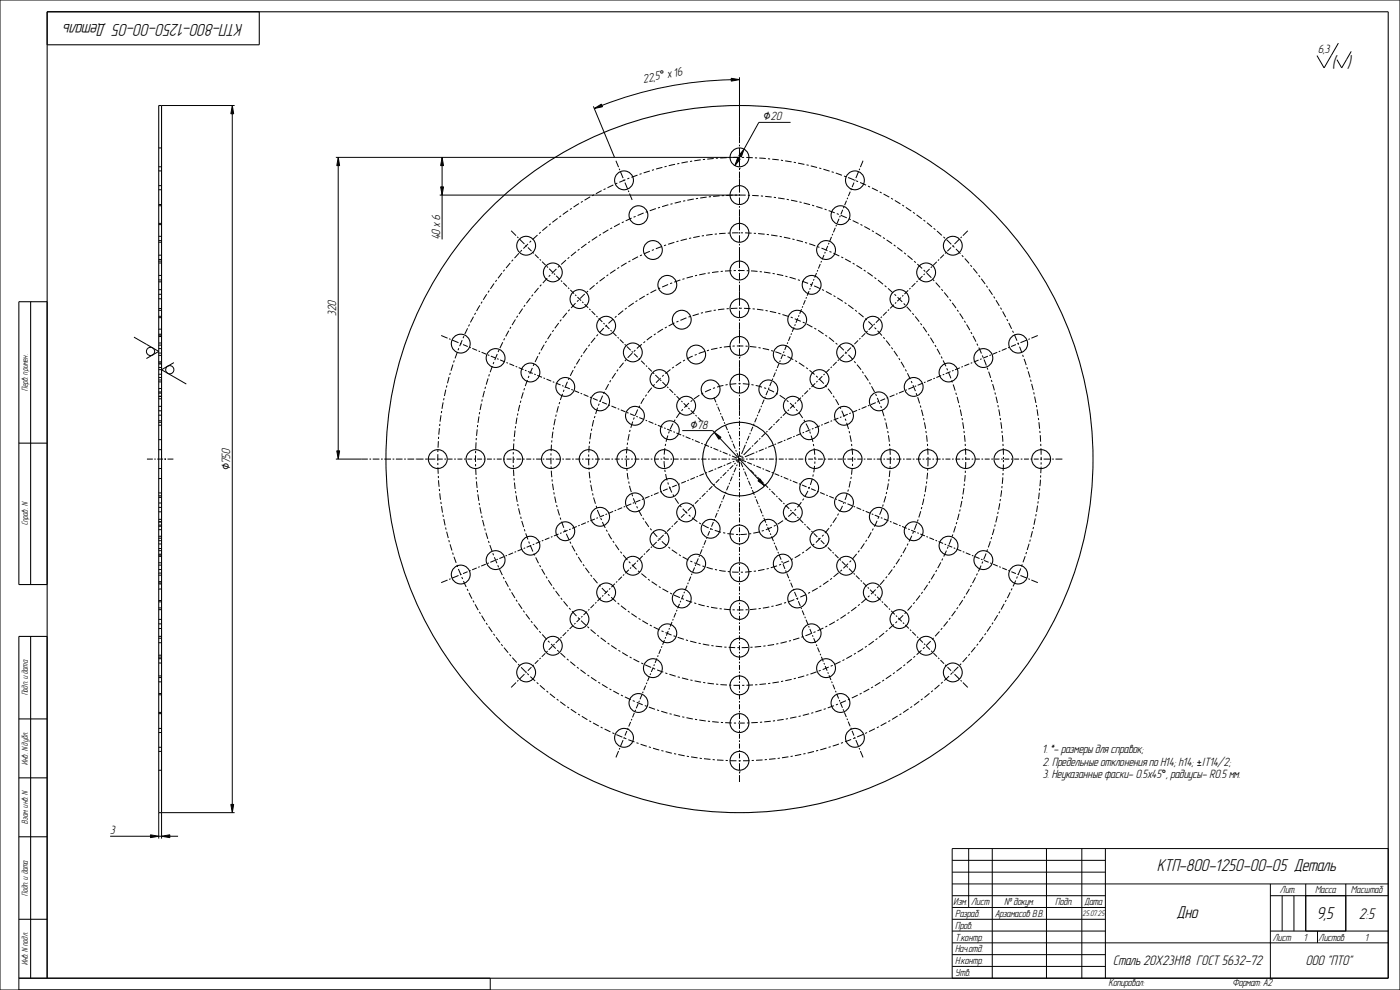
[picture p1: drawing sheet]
<svg xmlns="http://www.w3.org/2000/svg" width="594mm" height="420mm" viewBox="0 0 594 420" stroke-linecap="round" stroke-linejoin="round" font-family="sans-serif">
<g fill="#000">
<path d="M310.2 33.2l3.6 .6-3.5 .6zM98.5 44.8l.6 3.5h-1.2zM252.1 46l3.1-1.8 .4 1.1zM143.5 66.8l.6 3.5h-1.2zM187.6 66.8l.6 3.5h-1.2zM313 66.9l1 .6-2.2 2.8zM315.7 63.3l-1.2 3.3-1-.6zM187 79.3h1.2l-.6 3.5zM142.9 191.3h1.2l-.6 3.5zM303.1 183.4l2.8 2.1-.9 .9zM321.6 204l.9-.8 1.9 2.9zM63.8 354.2l3.5 .6-3.5 .6z"/>
<path d="M68.5 354.8l3.5-.6v1.2zM97.9 341.3h1.2l-.6 3.5z"/>
</g>
<g fill="none" stroke="#000" stroke-width=".42">
<path d="M0 0h594v420h-594zM567.9 18.3l-6.1 10.5-3-5.2M310.2 33.2l3.6 .6-3.5 .6zM310.3 33.8a161 161 0 0 0-54.9 10.9M313.8 32.8v27.9M573.3 21.8l-4 7-2-3.5M68.5 44.8h31M98.5 44.8l.6 3.5h-1.2zM98.5 48.3v293M251.8 45.1l8.9 21.6M252.1 46l3.1-1.8 .4 1.1zM335.4 51.9h-13.4l-6.3 11.4"/>
<path d="M142.5 66.8h171.3M143.5 66.8l.6 3.5h-1.2zM143.5 70.3v121M187 79.3h1.2l-.6 3.5zM187.6 66.8l.6 3.5h-1.2zM187.6 70.3v9M261.3 68.2h.1M261.3 68.2l1.1 2.7M262.7 71.6l.3 .6M263.2 72.8l1.2 2.8M264.6 76.2l.3 .6M265.2 77.5l1.1 2.7"/>
<path d="M313 66.9l1 .6-2.2 2.8zM313.8 71.4h.1M313.8 61.4v.7M313.8 62.8v2.9M313.8 66.4v.7M313.8 67.8v2.9M313.8 71.4v.7M313.8 72.8v8.9M314 66.3l-.5 .9M315.7 63.3l-1.2 3.3-1-.6zM362.3 77.5l-.8 1.9M362.9 76.2l-.3 .6"/>
<path d="M364.3 72.8l-1.2 2.8M364.8 71.6l-.3 .6M366.2 68.2l-1.1 2.7M366.2 68.2h.1M186.6 82.8h127.2M187.6 82.8v18.8M216.9 97.9l2.1 2.1M266.6 80.8h.1M266.6 80.8l.2 .7M267.1 82.1l1.1 2.7M268.2 84.8h.1M313.8 82.4v.7"/>
<path d="M313.8 83.8v2.9M313.8 87.4v.7M313.8 88.8v8.9M313.8 98.4v.7M313.8 99.8v2.9M353.3 99.2l-.2 .6M354.4 96.6l-.8 2M354.9 95.4l-.2 .6M356 92.8l-.8 1.9M356.5 91.5l-.3 .7M357.6 89l-.8 1.9M358.1 87.7l-.3 .6"/>
<path d="M359.2 85.1l-.8 2M359.7 83.9l-.3 .6M360.7 81.3l-.7 1.9M361.3 80l-.3 .7M361.3 80h.1M410.6 97.9l-2.1 2.1M219.4 100.5l.5 .5M220.4 101.4l2.1 2.1M223 104l.5 .5M224 105l1.5 1.5M226 107l.5 .5M227 108l1.5 1.5"/>
<path d="M229 110l.5 .5M230 111l1.5 1.5M232 113l.5 .5M233 114l1.5 1.5M235 116l.5 .5M236 117l1.5 1.5M238 119l.5 .5M313.8 103.4v.7M313.8 104.8v8.9M313.8 114.4v.7M313.8 115.8v2.9M313.8 119.4v.7"/>
<path d="M344.9 119.7l-.8 1.9M345.4 118.4l-.3 .6M346.4 115.8l-.8 2M347 114.6l-.3 .6M348 112l-.8 1.9M348.6 110.7l-.3 .7M349.6 108.2l-.8 1.9M350.2 106.9l-.3 .6M351.2 104.3l-.8 1.9M351.7 103l-.2 .7M352.8 100.5l-.8 1.9M389.3 119.2l-.5 .5"/>
<path d="M391.4 117.1l-1.6 1.6M392.4 116.1l-.5 .5M394.4 114.1l-1.5 1.6M395.4 113.1l-.5 .5M397.5 111.1l-1.6 1.5M398.4 110.1l-.5 .5M400.5 108l-1.6 1.6M401.5 107l-.5 .5M403.5 105l-1.5 1.6M404.5 104l-.5 .5M407.1 101.4l-2.1 2.1M408.1 100.5l-.5 .5"/>
<path d="M239 120l1.5 1.5M241 122l.5 .5M242 123l1.5 1.5M244 125l.5 .5M245 126l1.5 1.6M247 128l.5 .5M248 129l1.5 1.6M250 131l.5 .5M251 132l1.5 1.6M253 134l.5 .5M254 135l1.5 1.6M256 137.1l.5 .4"/>
<path d="M257 138l1.6 1.6M313.8 120.8v8.9M313.8 130.4v.7M313.8 131.8v2.9M313.8 135.4v.7M313.8 136.8v8.9M336.9 138.9l-.8 1.9M337.4 137.6l-.2 .6M338.5 135l-.8 1.9M339 133.7l-.2 .7M340.1 131.2l-.8 1.9M340.6 129.9l-.2 .6"/>
<path d="M341.7 127.3l-.8 2M342.2 126.1l-.3 .6M343.3 123.5l-.8 1.9M343.8 122.2l-.3 .7M370.1 138.4l-1.5 1.5M371.1 137.4l-.5 .5M373.2 135.3l-1.6 1.6M374.2 134.4l-.5 .4M376.2 132.3l-1.5 1.6M377.2 131.3l-.5 .5M379.3 129.3l-1.6 1.5M380.2 128.3l-.5 .5"/>
<path d="M382.3 126.2l-1.6 1.6M383.3 125.3l-.5 .4M385.3 123.2l-1.5 1.6M386.3 122.2l-.5 .5M388.4 120.2l-1.6 1.5M56.8 143l10.5 6.1-5.2 3M73.8 153.8l-5.3 3.1 10.5 6M187.2 142.3h.1M187.2 142.3l2.7 1.2M190.5 143.7l.7 .3M191.2 144h.1M191.8 144.3l2.7 1.1"/>
<path d="M195.2 145.6l.6 .3M196.5 146.2l2 .8M199.1 147.3l.6 .2M200.4 147.8l2 .8M203 148.9l.7 .3M204.3 149.4l2 .9M207 150.5l.6 .3M208.3 151.1l2 .8M210.9 152.2l.7 .2M212.2 152.7l2 .8M214.9 153.8l.6 .3M216.1 154.3l2.1 .9"/>
<path d="M218.8 155.4l.6 .3M220.1 156l2 .8M222.7 157.1l.7 .2M224 157.6l2 .8M226.7 158.7l.6 .3M227.9 159.2l2.1 .9M259 140.1l.5 .4M260 141l1.6 1.6M262 143.1l.5 .4M263 144l1.6 1.6M265 146.1l.5 .5M266 147l1.6 1.6"/>
<path d="M268.1 149.1l.4 .5M269 150l1.6 1.6M271.1 152.1l.4 .5M272 153.1l1.6 1.5M274.1 155.1l.5 .5M275 156.1l1.6 1.5M277.1 158.1l.5 .5M278 159.1l1.6 1.5M313.8 151.4h.1M313.8 146.4v.7M313.8 147.8v2.9M313.8 151.4v.7"/>
<path d="M313.8 152.8v8.9M329 158l-.8 2M329.5 156.8l-.3 .6M330.6 154.2l-.8 1.9M331.1 152.9l-.3 .7M332.1 150.4l-.8 1.9M332.7 149.1l-.3 .6M333.7 146.5l-.8 1.9M334.3 145.2l-.3 .7M335.3 142.7l-.8 1.9M335.9 141.4l-.3 .7M348.9 159.6l-1.6 1.6"/>
<path d="M349.9 158.6l-.5 .5M351.9 156.6l-1.5 1.5M352.9 155.6l-.5 .5M355 153.5l-1.6 1.6M356 152.6l-.5 .4M358 150.5l-1.6 1.6M359 149.5l-.5 .5M361 147.5l-1.5 1.5M362 146.5l-.5 .5M364.1 144.4l-1.6 1.6M365.1 143.5l-.5 .4M367.1 141.4l-1.6 1.6"/>
<path d="M368.1 140.4l-.5 .5M399.3 159.3l-2 .9M400.6 158.8l-.6 .2M403.3 157.7l-2 .8M404.6 157.1l-.7 .3M407.3 156l-2.1 .9M408.5 155.5l-.6 .3M411.2 154.4l-2 .8M412.5 153.9l-.6 .2M415.2 152.7l-2.1 .9M416.5 152.2l-.7 .3M419.2 151.1l-2.1 .9"/>
<path d="M420.4 150.6l-.6 .2M423.1 149.5l-2 .8M424.4 148.9l-.6 .3M427.1 147.8l-2.1 .9M428.4 147.3l-.7 .3M428.4 147.3h.1M431 146.2l-2 .8M432.3 145.6l-.6 .3M435.7 144.3l-2.7 1.1M436.3 144h.1M437 143.7l-.7 .3M440.3 142.3l-2.7 1.2"/>
<path d="M230.6 160.3l.6 .3M231.9 160.9l2 .8M234.5 162l.7 .2M235.8 162.5l2 .8M238.5 163.6l.6 .3M239.8 164.1l2 .9M242.4 165.2l.7 .3M243.7 165.7l2 .9M246.4 166.8l.6 .3M247.6 167.4l2 .8M250.3 168.5l.6 .2M251.6 169l2 .8"/>
<path d="M254.2 170.1l.7 .3M255.5 170.6l2 .9M258.2 171.7l.6 .3M259.4 172.3l2.1 .8M262.1 173.4l.6 .2M263.4 173.9l2 .8M266 175l.7 .3M267.3 175.5l2 .9M270 176.6l.6 .3M271.2 177.2l2.1 .8M273.9 178.3l.6 .2M275.2 178.8l2 .8"/>
<path d="M277.8 179.9l.7 .3M280.1 161.1l.5 .5M281 162.1l1.6 1.5M283.1 164.1l.5 .5M284.1 165.1l1.5 1.5M286.1 167.1l.5 .5M287.1 168.1l1.5 1.5M289.1 170.1l.5 .5M290.1 171.1l1.5 1.5M292.1 173.1l.5 .5M293.1 174.1l1.5 1.5M295.1 176.1h.1"/>
<path d="M295.1 176.1l.5 .5M296.1 177.1l1.5 1.5M297.6 178.6h.1M302.9 168.6h.1M302.9 168.6l.9 2.1M304 171.3l.3 .6M304.3 171.9h.1M304.6 172.6l.8 2M305.7 175.2l.2 .7M306.2 176.5l.8 2M307.3 179.1l.2 .7M313.8 162.4v.7"/>
<path d="M313.8 163.8v2.9M313.8 167.4v.7M313.8 168.8v7.6M313.8 177.1v.7M313.8 178.5v2.2M320 179.8l-.3 .6M321 177.2l-.8 1.9M321.5 175.9l-.2 .7M322.6 173.4l-.8 1.9M323.1 172.1l-.2 .6M324.2 169.5l-.8 2M324.7 168.3l-.2 .6"/>
<path d="M325.8 165.7l-.8 1.9M326.3 164.4l-.2 .7M327.4 161.9l-.8 1.9M327.9 160.6l-.3 .6M328.6 179.9l-.4 .5M330.7 177.8l-1.6 1.6M331.7 176.8l-.5 .5M333.7 174.8l-1.5 1.5M334.7 173.8l-.5 .5M336.8 171.7l-1.6 1.6M337.8 170.8l-.5 .5M339.8 168.7l-1.6 1.6"/>
<path d="M340.8 167.7l-.5 .5M342.8 165.7l-1.5 1.5M343.8 164.7l-.5 .5M345.9 162.6l-1.6 1.6M346.9 161.7l-.5 .4M351.8 179l-2.1 .9M353 178.5l-.6 .3M355.7 177.4l-2 .8M357 176.8l-.6 .3M359.7 175.7l-2.1 .9M361 175.2l-.7 .3M363.7 174.1l-2.1 .8"/>
<path d="M364.9 173.6l-.6 .2M367.6 172.5l-2 .8M368.9 171.9l-.6 .3M371.6 170.8l-2.1 .9M372.9 170.3l-.7 .2M375.6 169.2l-2.1 .8M376.8 168.6l-.6 .3M379.5 167.5l-2 .9M380.8 167l-.6 .3M383.5 165.9l-2.1 .8M384.8 165.4l-.7 .2M387.4 164.2l-2 .9"/>
<path d="M388.7 163.7l-.6 .3M391.4 162.6l-2 .8M392.7 162.1l-.7 .2M395.4 161l-2.1 .8M396.6 160.4l-.6 .3M62.3 194.8h2.5M65.5 194.8h.6M66.7 194.8h2.5M69.8 194.8h.1M69.8 194.8h.6M71.1 194.8h2.4M142.5 194.8h13.6"/>
<path d="M142.9 191.3h1.2l-.6 3.5zM156.8 194.8h.7M158.1 194.8h2.9M161.7 194.8h.7M163.1 194.8h2.8M166.6 194.8h.7M168 194.8h2.8M171.5 194.8h.7M172.9 194.8h2.8M176.4 194.8h3.3M180.4 194.8h.7M181.1 194.8h.1"/>
<path d="M181.8 194.8h2.9M185.4 194.8h2.4M188.5 194.8h.7M189.9 194.8h2.1M192.7 194.8h.7M194.1 194.8h2.1M196.9 194.8h.7M198.3 194.8h2.1M201.1 194.8h.6M202.4 194.8h2.1M205.2 194.8h.7M206.6 194.8h2.1"/>
<path d="M209.4 194.8h.7M210.8 194.8h2.1M213.6 194.8h.7M214.9 194.8h2.1M217.7 194.8h.7M219.1 194.8h2.1M221.9 194.8h.7M223.3 194.8h2.1M226.1 194.8h.7M227.5 194.8h2.1M230.2 194.8h.7M231.6 194.8h2.1"/>
<path d="M234.4 194.8h.7M235.8 194.8h2.1M238.6 194.8h.7M240 194.8h2.1M242.8 194.8h.6M244.1 194.8h2.1M246.9 194.8h.7M248.3 194.8h2.1M251.1 194.8h.7M252.5 194.8h2.1M255.3 194.8h.7M256.7 194.8h2"/>
<path d="M259.4 194.8h.7M260.8 194.8h2.1M263.6 194.8h.7M265 194.8h2.1M267.8 194.8h.7M269.2 194.8h2.1M272 194.8h.6M273.3 194.8h2.1M276.1 194.8h.7M277.5 194.8h2.1M279.1 180.4l2 .9M280.3 194.8h.7"/>
<path d="M281.7 194.8h2.1M281.8 181.5l.6 .3M283.1 182.1l2 .8M284.5 194.8h.7M285.7 183.2l.7 .2M285.8 194.8h2.1M287 183.7l2 .8M288.6 194.8h.7M289.5 182.7h12.9l.7 .7M289.7 184.8l.6 .2M290 194.8h2.1M290.9 185.3l2.1 .8"/>
<path d="M292.8 194.8h2.6M293.6 186.4l.6 .3M294.9 186.9l2 .9M296.1 194.8h.7M297.5 194.8h2.2M297.5 188l.7 .3M298.8 188.6l2 .8M300.4 194.8h.7M301.5 189.7l.6 .2M301.8 194.8h2.3M302.6 199.4l-2 .8M302.7 190.2l2.1 .8"/>
<path d="M303.1 183.4l2.8 2.1-.9 .9zM303.8 198.9l-.6 .2M304.7 194.8h.7M305.4 191.3l.6 .3M305.5 185.9l16.5 17.7M306.1 194.8h2.3M306.4 197.8l-1.9 .8M306.7 191.8l2 .9M307.7 197.3l-.6 .2M307.8 180.4l.8 2M308.9 183.1l.3 .6M309.1 194.8h.7"/>
<path d="M309.1 199.4l-.5 .5M309.3 192.9l.7 .3M309.4 184.4l.9 2M310.3 196.2l-2 .8M310.5 194.8h2.2M310.5 187l.3 .6M310.6 193.5l2 .8M311.1 188.3l.8 2M311.1 197.4l-1.5 1.5M311.6 195.7l-.7 .2M312.1 196.4l-.5 .5M312.2 190.9l.2 .7"/>
<path d="M312.3 198.4l-.8 1.9M312.7 192.2l.8 2M312.8 197.1l-.3 .6M313.3 194.6h.1M313.3 194.6l.6 .2M313.4 194.8h2.4M313.8 181.4v.7M313.8 182.8v2.3M313.8 185.8v.7M313.8 187.1v2.3M313.8 190.1v.7M313.8 191.5v2.2"/>
<path d="M313.8 194.4v.7M313.8 195.8v2.3M313.8 198.7v.7M313.8 194.9l.3 .6M313.9 194.5l-.8 1.9M314 194.5l-1.4 1.5M314.1 193.9h.1M314.1 194.6l-1.9 .8M314.3 196.1l.9 2M314.4 193.2l-.3 .7M314.5 194h.1M314.5 195.1l2.1 .8"/>
<path d="M314.8 194.3h.1M315 193.5l-.5 .5M315.4 198.8l.3 .6M315.4 194.1l-.6 .2M315.5 190.7h.1M316.3 188.7l-1.6 3.9M316.5 194.8h.7M316.8 187.5l-.3 .6M316.8 187.5h.1M317 191.5h.1M317.1 196.1h.1M317.1 196.1l1.9 .9"/>
<path d="M317.8 184.9l-.8 1.9M317.9 194.8h2.1M318 193h.1M318.4 183.6l-.3 .7M318.4 199.4l1.5 1.5M318.6 189.9l-3.1 3.1M319.4 181.1l-.8 1.9M319.5 189l-.4 .5M319.7 197.2l.6 .3M320.1 192.2l-4 1.6M320.3 197.5h.1M320.7 194.8h.7"/>
<path d="M320.9 197.7l2 .9M321.3 191.6l-.6 .3M321.3 191.6h.1M321.6 186.9l-1.6 1.6M322.1 194.8h2.1M322.6 185.9l-.5 .5M323.5 198.8l.7 .3M324 190.5l-2 .9M324.6 183.9l-1.5 1.5M324.8 199.3l2 .9M324.9 194.8h.6M325.3 190l-.6 .2"/>
<path d="M325.6 182.9l-.5 .5M326.2 194.8h2.1M327.7 180.8l-1.6 1.6M328 188.9l-2.1 .8M329 194.8h.7M329.3 188.3l-.7 .3M330.4 194.8h2.1M331.9 187.2l-2 .9M333.2 194.8h.7M333.2 186.7l-.6 .3M334.6 194.8h2.1M335.9 185.6l-2 .8"/>
<path d="M337.2 185.1l-.7 .2M337.3 194.8h.7M338.7 194.8h2.1M339.9 183.9l-2.1 .9M341.2 183.4l-.7 .3M341.5 194.8h.7M342.9 194.8h2.1M343.8 182.3l-2 .9M345.1 181.8l-.6 .2M345.7 194.8h.7M347.1 194.8h2M347.8 180.7l-2 .8"/>
<path d="M349.1 180.1l-.7 .3M349.8 194.8h.7M351.2 194.8h2.1M354 194.8h.7M355.4 194.8h2.1M358.2 194.8h.6M359.5 194.8h2.1M362.3 194.8h.7M363.7 194.8h2.1M366.5 194.8h.7M367.9 194.8h2.1M370.6 194.8h.7"/>
<path d="M372 194.8h2.1M374.8 194.8h.7M376.2 194.8h2.1M379 194.8h.7M380.4 194.8h2M383.1 194.8h.7M384.5 194.8h2.1M387.3 194.8h.7M388.7 194.8h2.1M391.5 194.8h.6M392.8 194.8h2.1M395.6 194.8h.7"/>
<path d="M397 194.8h2.1M399.8 194.8h.7M401.2 194.8h2.1M403.9 194.8h.7M405.3 194.8h2.1M408.1 194.8h.7M409.5 194.8h2.1M412.3 194.8h.7M413.7 194.8h2M416.4 194.8h.7M417.8 194.8h2.1M420.6 194.8h.7"/>
<path d="M422 194.8h2.1M424.8 194.8h.6M426.1 194.8h2.1M428.9 194.8h.7M430.3 194.8h2.1M433.1 194.8h.7M434.5 194.8h2.1M437.2 194.8h.7M438.6 194.8h2.1M441.4 194.8h.7M442.8 194.8h2.9M446.4 194.8h.7"/>
<path d="M447.8 194.8h3M253.7 219.6l-.6 .3M256.3 218.6l-2 .8M257.5 218l-.6 .3M260.1 217l-1.9 .8M261.4 216.4l-.6 .3M264 215.4l-2 .8M265.3 214.8l-.7 .3M267.8 213.8l-1.9 .8M269.1 213.3l-.6 .2M271.7 212.2l-1.9 .8M273 211.7l-.7 .2"/>
<path d="M275.6 210.6l-2 .8M276.8 210.1l-.6 .2M279.4 209l-1.9 .8M280.7 208.5l-.6 .2M283.3 207.4l-2 .8M284.6 206.9l-.7 .2M287.1 205.8l-1.9 .8M288.4 205.3l-.6 .2M290.4 218.1l-1.5 1.5M291 204.2l-1.9 .8M291.4 217.1l-.5 .5M292.3 203.7l-.7 .2"/>
<path d="M293.4 215.1l-1.5 1.5M294.4 214.2l-.5 .4M294.9 202.6l-2 .8M296.1 202.1l-.6 .2M296.3 212.2l-1.5 1.5M297.3 211.2l-.5 .5M298.7 201l-1.9 .8M299.3 209.2l-1.5 1.5M300 200.5l-.6 .2M300.3 208.3l-.5 .4M302.2 206.3l-1.4 1.5M303.2 205.3l-.5 .5"/>
<path d="M304.3 217.6l-.8 2M304.8 216.4l-.3 .6M305.2 203.3l-1.5 1.5M305.9 213.8l-.8 1.9M306.2 202.3l-.5 .5M306.4 212.5l-.3 .6M307.5 209.9l-.8 2M308 208.6l-.3 .7M308.1 200.4l-1.4 1.5M309.1 206.1l-.8 1.9M309.6 204.8l-.3 .6M310.7 202.2l-.8 2"/>
<path d="M311.2 200.9l-.3 .7M313.8 200.1v2.3M313.8 203.1v.7M313.8 204.5v2.2M313.8 207.4v.7M313.8 208.8v2.2M313.8 211.7v.7M313.8 213.1v4.4M313.8 218.2v.6M313.8 219.5v2.1M315.9 200.1l.9 2M317 202.7l.3 .7"/>
<path d="M317.6 204l.8 2M318.7 206.6l.2 .7M319.2 207.9l.8 2M320.3 210.6l.3 .6M320.4 201.4l.5 .5M320.8 211.8l.9 2.1M321.4 202.4l1.5 1.5M321.6 204l.9-.8 1.9 2.9zM321.9 214.5l.3 .6M322.5 215.8l.8 2M323.4 204.4l.5 .5M323.6 218.4l.2 .7"/>
<path d="M324.1 219.7l.8 2M324.4 205.4l1.5 1.5M326.4 207.4l.5 .5M327.3 208.4l1.6 1.5M327.4 200.4l.6 .3M328.7 200.9l1.9 .9M329.4 210.4l.4 .5M330.3 211.3l1.6 1.6M331.3 202l.6 .3M332.3 213.4l.5 .4M332.5 202.5l2 .9M333.3 214.3l1.5 1.6"/>
<path d="M335.1 203.6l.7 .3M335.3 216.3l.5 .5M336.3 217.3l1.5 1.5M336.4 204.1l1.9 .9M338.3 219.3l.5 .5M339 205.2l.6 .3M340.3 205.7l1.9 .9M342.8 206.8l.7 .3M344.1 207.3l2 .9M346.7 208.4l.6 .3M348 208.9l1.9 .9M350.6 210l.6 .3"/>
<path d="M351.8 210.5l2 .9M354.4 211.6l.7 .3M355.7 212.1l2 .9M358.3 213.2l.6 .3M359.6 213.7l1.9 .9M362.2 214.8l.6 .3M363.4 215.3l2 .9M366 216.4l.7 .3M367.3 216.9l1.9 .9M369.9 218l.6 .3M371.2 218.5l1.9 .9M373.7 219.6l.7 .3"/>
<path d="M206.1 239.4l-1.9 .8M207.4 238.8l-.7 .3M210 237.8l-2 .8M211.2 237.2l-.6 .3M213.8 236.2l-1.9 .8M215.1 235.6l-.6 .3M217.7 234.6l-2 .8M219 234l-.7 .3M221.5 233l-1.9 .8M222.8 232.4l-.6 .3M225.4 231.4l-1.9 .8M226.7 230.8l-.7 .3"/>
<path d="M229.3 229.8l-2 .8M230.5 229.2l-.6 .3M233.1 228.2l-1.9 .8M234.4 227.6l-.6 .3M237 226.6l-2 .8M238.3 226l-.7 .3M240.8 225l-1.9 .8M242.1 224.4l-.6 .3M244.7 223.4l-1.9 .8M246 222.8l-.7 .3M248.6 221.8l-2 .8M249.8 221.2l-.6 .3"/>
<path d="M252.4 220.2l-1.9 .8M269.8 238.8l-1.5 1.4M270.7 237.8l-.5 .5M272.7 235.8l-1.5 1.5M273.7 234.8l-.5 .5M275.7 232.9l-1.5 1.4M276.6 231.9l-.5 .5M278.6 229.9l-1.5 1.5M279.6 228.9l-.5 .5M281.6 226.9l-1.5 1.5M282.5 226l-.4 .5M284.5 224l-1.5 1.5"/>
<path d="M285.5 223l-.5 .5M287.5 221l-1.5 1.5M288.4 220.1l-.4 .5M295.2 239.5l-.2 .6M296.3 236.9l-.8 1.9M296.8 235.6l-.2 .7M297.9 233l-.8 2M298.4 231.8l-.2 .6M299.5 229.2l-.8 1.9M300 227.9l-.2 .7M301.1 225.3l-.8 2M301.6 224.1l-.2 .6"/>
<path d="M302.7 221.5l-.8 1.9M303.2 220.2l-.3 .6M313.8 222.3v.7M313.8 223.7v2.1M313.8 226.5v.7M313.8 227.9v2.1M313.8 230.7v.7M313.8 232v2.1M313.8 234.8v.7M313.8 236.2v2.1M313.8 239v.7M325.2 222.4l.2 .6"/>
<path d="M325.7 223.6l.8 2M326.8 226.3l.3 .6M327.3 227.6l.9 2M328.4 230.2l.3 .7M329 231.5l.8 2M330.1 234.1l.2 .7M330.6 235.4l.8 2M331.7 238.1l.3 .6M332.2 239.3l.9 2.1M339.3 220.3l1.5 1.5M341.3 222.3l.5 .5M342.3 223.3l1.5 1.5"/>
<path d="M344.3 225.3l.5 .5M345.3 226.3l1.5 1.5M347.3 228.3l.5 .5M348.3 229.3l1.5 1.5M350.3 231.3l.4 .5M351.2 232.3l1.6 1.5M353.2 234.3l.5 .5M354.2 235.2l1.5 1.6M356.2 237.2l.5 .5M357.2 238.2l1.5 1.5M375 220.1l2 .9M377.6 221.2l.6 .3"/>
<path d="M378.9 221.7l1.9 .9M381.5 222.8l.6 .3M382.8 223.3l1.9 .9M385.3 224.4l.7 .3M386.6 224.9l2 .9M389.2 226l.6 .3M390.5 226.5l1.9 .9M393.1 227.6l.6 .3M394.3 228.1l2 .9M396.9 229.2l.7 .3M398.2 229.7l1.9 .9M400.8 230.8l.6 .3"/>
<path d="M402.1 231.3l1.9 .9M404.6 232.4l.7 .3M405.9 232.9l2 .9M408.5 234l.7 .3M409.8 234.5l1.9 .9M412.4 235.6l.6 .3M413.7 236.1l1.9 .9M416.2 237.2l.7 .3M417.5 237.7l2 .9M420.1 238.8l.6 .3M421.4 239.3l1.9 .9M187.2 247.2h.1"/>
<path d="M189.9 246.1l-2.7 1.1M191.2 245.5l-.7 .3M191.2 245.5h.1M194.5 244.1l-2.7 1.2M195.8 243.6l-.6 .3M198.4 242.5l-1.9 .9M199 242.3h.1M199.7 242l-.7 .3M202.3 240.9l-2 .9M203.5 240.4l-.6 .3M249.1 259.4l-1.5 1.5M250.1 258.5l-.5 .4"/>
<path d="M252 256.5l-1.4 1.5M253 255.5l-.5 .5M255 253.5l-1.5 1.5M256 252.5l-.5 .5M257.9 250.6l-1.4 1.5M258.9 249.6l-.5 .5M260.9 247.6l-1.5 1.5M261.9 246.6l-.5 .5M263.8 244.7l-1.4 1.5M264.8 243.7l-.5 .5M266.8 241.7l-1.5 1.5M267.8 240.7l-.5 .5"/>
<path d="M287.2 258.7l-.2 .7M288.3 256.2l-.8 1.9M288.8 254.9l-.2 .6M289.9 252.3l-.8 2M290.4 251l-.2 .7M291.5 248.5l-.8 1.9M292 247.2l-.2 .6M293.1 244.6l-.8 1.9M293.6 243.3l-.2 .7M294.7 240.8l-.8 1.9M313.8 240.4v2.1M313.8 243.2v.7"/>
<path d="M313.8 244.6v2.1M313.8 247.3v.7M313.8 248.7v2.1M313.8 251.5v.7M313.8 252.9v2.1M313.8 255.7v.7M313.8 257.1v2.1M313.8 259.9v.7M333.3 242l.3 .6M333.8 243.3l.9 2M334.9 245.9l.3 .7M335.5 247.2l.8 2"/>
<path d="M336.6 249.9l.2 .6M337.1 251.1l.8 2M338.2 253.8l.3 .6M338.7 255.1l.9 2M339.8 257.7l.3 .6M340.4 259l.8 2M359.2 240.2l.5 .5M360.2 241.2l1.5 1.5M362.2 243.2l.5 .5M363.2 244.2l1.5 1.5M365.2 246.2l.5 .5M366.2 247.2l1.5 1.5"/>
<path d="M368.2 249.2l.5 .5M369.2 250.2l1.5 1.5M371.2 252.2l.5 .5M372.1 253.2l1.6 1.5M374.2 255.2l.4 .5M375.1 256.1l1.5 1.6M377.1 258.2l.5 .4M378.1 259.1l1.5 1.6M424 240.4l.6 .3M425.2 240.9l2 .9M427.8 242l.7 .3M429.1 242.5l1.9 .9"/>
<path d="M431.7 243.6l.6 .3M433 244.1l2.7 1.2M436.3 245.5l.7 .3M437.6 246.1l2.7 1.1M229.4 279.1l-.5 .5M231.4 277.1l-1.5 1.5M232.3 276.2l-.4 .5M234.3 274.2l-1.5 1.5M235.3 273.2l-.5 .5M237.3 271.2l-1.5 1.5M238.2 270.3l-.4 .5M240.2 268.3l-1.5 1.5"/>
<path d="M241.2 267.3l-.5 .5M243.2 265.3l-1.5 1.5M244.2 264.4l-.5 .4M246.1 262.4l-1.5 1.5M247.1 261.4l-.5 .5M278.7 279.3l-.8 1.9M279.3 278l-.3 .7M280.3 275.4l-.8 2M280.9 274.2l-.3 .6M281.9 271.6l-.8 1.9M282.5 270.3l-.3 .6M283.5 267.7l-.8 2"/>
<path d="M284.1 266.5l-.3 .6M285.1 263.9l-.8 1.9M285.7 262.6l-.3 .6M286.7 260l-.8 2M313.8 261.2v2.1M313.8 264v.7M313.8 265.4v2.1M313.8 268.2v.7M313.8 269.6v2.1M313.8 272.4v.7M313.8 273.8v2.1M313.8 276.5v.7"/>
<path d="M313.8 277.9v2.1M341.4 261.6l.3 .7M342 262.9l.8 2M343.1 265.6l.2 .6M343.6 266.8l.8 2.1M344.7 269.5l.3 .6M345.2 270.8l.9 2M346.3 273.4l.3 .7M346.9 274.7l.8 2M348 277.3l.2 .7M348.5 278.6l.8 2M380.1 261.1l.5 .5"/>
<path d="M381.1 262.1l1.5 1.5M383.1 264.1l.5 .5M384.1 265.1l1.5 1.5M386.1 267.1l.5 .5M387.1 268.1l1.5 1.5M389.1 270.1l.5 .5M390.1 271.1l1.5 1.5M392.1 273.1l.5 .5M393 274.1l1.6 1.5M395.1 276.1l.4 .5M396 277l1.6 1.6M398 279.1l.5 .4"/>
<path d="M216.9 291.6h.1M219 289.6l-2.1 2M219.9 288.6l-.5 .5M219.9 288.6h.1M222.5 286l-2.1 2.1M223.5 285l-.5 .5M225.5 283.1l-1.5 1.4M225.9 282.6h.1M226.4 282.1l-.5 .5M228.4 280.1l-1.5 1.5M270.8 298.6l-.8 1.9M271.3 297.3l-.3 .6"/>
<path d="M272.4 294.7l-.9 1.9M272.9 293.4l-.3 .7M273.9 290.9l-.8 1.9M274.5 289.6l-.3 .6M275.5 287l-.8 1.9M276.1 285.7l-.3 .7M277.1 283.1l-.8 2M277.7 281.9l-.3 .6M313.8 280.7v.7M313.8 282.1v2.1M313.8 284.9v.7M313.8 286.3v2.1"/>
<path d="M313.8 289.1v.6M313.8 290.4v2.1M313.8 293.2v.7M313.8 294.6v2.1M313.8 297.4v.7M313.8 298.8v2.1M349.6 281.3l.2 .6M350.1 282.6l.8 2M351.2 285.2l.3 .6M351.7 286.5l.9 2M352.8 289.1l.3 .7M353.4 290.4l.8 2"/>
<path d="M354.5 293.1l.2 .6M355 294.3l.8 2.1M356.1 297l.3 .6M356.6 298.3l.9 2M399 280l1.5 1.6M401 282l.5 .5M402 283l1.5 1.5M404 285l.5 .5M405 286l2.1 2.1M407.6 288.6l.5 .5M407.6 288.6h.1M408.5 289.6l2.1 2"/>
<path d="M410.6 291.6h.1M262.4 318.6l-1.1 2.7M263 317.3l-.3 .7M264.4 314l-1.2 2.7M264.9 312.7l-.3 .6M266 310.1l-.8 2M266.2 309.5h.1M266.5 308.8l-.3 .7M267.6 306.3l-.8 1.9M268.1 305l-.3 .6M269.2 302.4l-.8 2M269.7 301.1l-.3 .7"/>
<path d="M313.8 301.6v.7M313.8 302.9v2.1M313.8 305.7v.7M313.8 307.1v2.1M313.8 309.9v.7M313.8 311.3v2.1M313.8 314.1v.7M313.8 315.5v2.1M313.8 318.2v.7M313.8 319.6v2.1M357.7 300.9l.3 .7M358.2 302.2l.9 2"/>
<path d="M359.3 304.8l.3 .7M359.9 306.1l.8 2M361 308.8l.2 .6M361.5 310.1l.8 2M362.6 312.7l.3 .6M363.1 314l1.2 2.7M364.5 317.3l.3 .7M365.1 318.6l1.1 2.7M313.8 327.4h.1M313.8 322.4v.7M313.8 323.8v2.9M313.8 327.4v.7"/>
<path d="M313.8 328.8v3M46.7 354.8h17.1M63.8 354.2l3.5 .6-3.5 .6zM67.3 354.8h1.2M67.3 344.8v11M68.5 354.8l3.5-.6v1.2zM72 354.8h3.5M97.9 341.3h1.2l-.6 3.5zM99.5 344.8h-31v11M404 360h185v55h-185zM411 360v25M421 360v55"/>
<path d="M444 360v55M459 360v55M469 360v55M404 365h65M404 370h65M404 375h185M404 380h65M539 380h50M539 375v40M544 380v15M549 380v15M554 375v20"/>
<path d="M571 375v20M404 385h65M404 390h65M404 395h65M404 400h185M539 395h50M559 395v5M8 420v-5h200v5M404 405h65M404 410h65"/>
<circle cx="63.9" cy="149.1" r="1.74"/>
<circle cx="72" cy="156.9" r="1.74"/>
</g>
<g fill="none" stroke="#000" stroke-width=".45">
<path d="M110 5v14h-90M67.3 44.8h1.2v300h-1.2zM13 128v120M20 128h-12v120h12M8 188h12M13 270v145M20 270h-12v145h581v-410h-569v410M8 305h12M8 330h12M8 355h12M8 390h12"/>
<circle cx="264.8" cy="76.5" r="4"/>
<circle cx="313.7" cy="66.8" r="4"/>
<circle cx="362.7" cy="76.5" r="4"/>
<circle cx="270.9" cy="91.3" r="4"/>
<circle cx="313.7" cy="98.8" r="4"/>
<circle cx="313.7" cy="82.8" r="4"/>
<circle cx="356.6" cy="91.3" r="4"/>
<circle cx="223.2" cy="104.3" r="4"/>
<circle cx="234.6" cy="115.6" r="4"/>
<circle cx="277" cy="106.1" r="4"/>
<circle cx="313.7" cy="114.8" r="4"/>
<circle cx="350.5" cy="106.1" r="4"/>
<circle cx="392.9" cy="115.6" r="4"/>
<circle cx="404.3" cy="104.3" r="4"/>
<circle cx="245.9" cy="126.9" r="4"/>
<circle cx="257.2" cy="138.2" r="4"/>
<circle cx="283.1" cy="120.9" r="4"/>
<circle cx="289.3" cy="135.6" r="4"/>
<circle cx="313.7" cy="130.8" r="4"/>
<circle cx="338.2" cy="135.6" r="4"/>
<circle cx="344.4" cy="120.9" r="4"/>
<circle cx="370.3" cy="138.2" r="4"/>
<circle cx="381.6" cy="126.9" r="4"/>
<circle cx="195.5" cy="145.8" r="4"/>
<circle cx="210.3" cy="151.9" r="4"/>
<circle cx="225.1" cy="158" r="4"/>
<circle cx="268.5" cy="149.5" r="4"/>
<circle cx="295.4" cy="150.4" r="4"/>
<circle cx="313.7" cy="146.8" r="4"/>
<circle cx="332.1" cy="150.4" r="4"/>
<circle cx="359" cy="149.5" r="4"/>
<circle cx="402.4" cy="158" r="4"/>
<circle cx="417.2" cy="151.9" r="4"/>
<circle cx="432" cy="145.8" r="4"/>
<circle cx="239.8" cy="164.1" r="4"/>
<circle cx="254.6" cy="170.3" r="4"/>
<circle cx="269.4" cy="176.4" r="4"/>
<circle cx="279.8" cy="160.8" r="4"/>
<circle cx="291.1" cy="172.1" r="4"/>
<circle cx="301.5" cy="165.2" r="4"/>
<circle cx="313.7" cy="162.8" r="4"/>
<circle cx="326" cy="165.2" r="4"/>
<circle cx="336.4" cy="172.1" r="4"/>
<circle cx="347.7" cy="160.8" r="4"/>
<circle cx="358.1" cy="176.4" r="4"/>
<circle cx="372.9" cy="170.3" r="4"/>
<circle cx="387.7" cy="164.1" r="4"/>
<circle cx="185.7" cy="194.8" r="4"/>
<circle cx="201.7" cy="194.8" r="4"/>
<circle cx="217.7" cy="194.8" r="4"/>
<circle cx="233.7" cy="194.8" r="4"/>
<circle cx="249.7" cy="194.8" r="4"/>
<circle cx="265.7" cy="194.8" r="4"/>
<circle cx="281.7" cy="194.8" r="4"/>
<circle cx="284.2" cy="182.5" r="4"/>
<circle cx="313.7" cy="194.8" r="150"/>
<circle cx="313.7" cy="194.8" r="15.6"/>
<circle cx="343.3" cy="182.5" r="4"/>
<circle cx="345.7" cy="194.8" r="4"/>
<circle cx="361.7" cy="194.8" r="4"/>
<circle cx="377.7" cy="194.8" r="4"/>
<circle cx="393.7" cy="194.8" r="4"/>
<circle cx="409.7" cy="194.8" r="4"/>
<circle cx="425.7" cy="194.8" r="4"/>
<circle cx="441.7" cy="194.8" r="4"/>
<circle cx="254.6" cy="219.3" r="4"/>
<circle cx="269.4" cy="213.1" r="4"/>
<circle cx="284.2" cy="207" r="4"/>
<circle cx="291.1" cy="217.4" r="4"/>
<circle cx="336.4" cy="217.4" r="4"/>
<circle cx="343.3" cy="207" r="4"/>
<circle cx="358.1" cy="213.1" r="4"/>
<circle cx="372.9" cy="219.3" r="4"/>
<circle cx="210.3" cy="237.6" r="4"/>
<circle cx="225.1" cy="231.5" r="4"/>
<circle cx="239.8" cy="225.4" r="4"/>
<circle cx="279.8" cy="228.7" r="4"/>
<circle cx="295.4" cy="239.1" r="4"/>
<circle cx="301.5" cy="224.3" r="4"/>
<circle cx="313.7" cy="226.8" r="4"/>
<circle cx="326" cy="224.3" r="4"/>
<circle cx="332.1" cy="239.1" r="4"/>
<circle cx="347.7" cy="228.7" r="4"/>
<circle cx="387.7" cy="225.4" r="4"/>
<circle cx="402.4" cy="231.5" r="4"/>
<circle cx="417.2" cy="237.6" r="4"/>
<circle cx="195.5" cy="243.7" r="4"/>
<circle cx="257.2" cy="251.3" r="4"/>
<circle cx="268.5" cy="240" r="4"/>
<circle cx="289.3" cy="253.9" r="4"/>
<circle cx="313.7" cy="242.8" r="4"/>
<circle cx="313.7" cy="258.8" r="4"/>
<circle cx="338.2" cy="253.9" r="4"/>
<circle cx="359" cy="240" r="4"/>
<circle cx="370.3" cy="251.3" r="4"/>
<circle cx="432" cy="243.7" r="4"/>
<circle cx="234.6" cy="274" r="4"/>
<circle cx="245.9" cy="262.6" r="4"/>
<circle cx="283.1" cy="268.7" r="4"/>
<circle cx="313.7" cy="274.8" r="4"/>
<circle cx="344.4" cy="268.7" r="4"/>
<circle cx="381.6" cy="262.6" r="4"/>
<circle cx="392.9" cy="274" r="4"/>
<circle cx="223.2" cy="285.3" r="4"/>
<circle cx="270.9" cy="298.2" r="4"/>
<circle cx="277" cy="283.5" r="4"/>
<circle cx="313.7" cy="290.8" r="4"/>
<circle cx="350.5" cy="283.5" r="4"/>
<circle cx="356.6" cy="298.2" r="4"/>
<circle cx="404.3" cy="285.3" r="4"/>
<circle cx="264.8" cy="313" r="4"/>
<circle cx="313.7" cy="306.8" r="4"/>
<circle cx="362.7" cy="313" r="4"/>
<circle cx="313.7" cy="322.8" r="4"/>
</g>
<g fill="none" stroke="#000" stroke-width=".42" stroke-dasharray="3 1" stroke-linecap="butt">
<path d="M68.5 78.8h-1.2M68.5 72.5h-1.2M68.5 70.8h-1.2M68.5 62.8h-1.2M68.5 95.3h-1.2M68.5 94.8h-1.2M68.5 87.3h-1.2M68.5 86.8h-1.2M68.5 80.5h-1.2M68.5 119.6h-1.2M68.5 118.8h-1.2M68.5 116.9h-1.2"/>
<path d="M68.5 111.6h-1.2M68.5 110.8h-1.2M68.5 110.1h-1.2M68.5 108.3h-1.2M68.5 102.8h-1.2M68.5 102.1h-1.2M68.5 100.3h-1.2M68.5 139.6h-1.2M68.5 134.8h-1.2M68.5 134.2h-1.2M68.5 131.6h-1.2M68.5 130.9h-1.2"/>
<path d="M68.5 126.8h-1.2M68.5 124.9h-1.2M68.5 122.9h-1.2M68.5 158.8h-1.2M68.5 156.8h-1.2M68.5 155.9h-1.2M68.5 154.4h-1.2M68.5 154h-1.2M68.5 153.5h-1.2M68.5 150.8h-1.2M68.5 149.8h-1.2M68.5 147.9h-1.2"/>
<path d="M68.5 146.4h-1.2M68.5 145.5h-1.2M68.5 142.8h-1.2M68.5 142.2h-1.2M68.5 141.8h-1.2M68.5 179.2h-1.2M68.5 178.5h-1.2M68.5 176.1h-1.2M68.5 174.3h-1.2M68.5 172.4h-1.2M68.5 169.2h-1.2M68.5 168.2h-1.2"/>
<path d="M68.5 168.1h-1.2M68.5 166.8h-1.2M68.5 166.3h-1.2M68.5 164.8h-1.2M68.5 162h-1.2M68.5 161.2h-1.2M68.5 160.2h-1.2M68.5 198.8h-1.2M68.5 190.8h-1.2M68.5 186.5h-1.2M68.5 180.4h-1.2M68.5 217.1h-1.2"/>
<path d="M68.5 215.3h-1.2M68.5 213.4h-1.2M68.5 211h-1.2M68.5 210.4h-1.2M68.5 209.1h-1.2M68.5 203h-1.2M68.5 239.7h-1.2M68.5 238.8h-1.2M68.5 236h-1.2M68.5 235.5h-1.2M68.5 235.1h-1.2M68.5 233.6h-1.2"/>
<path d="M68.5 232.7h-1.2M68.5 230.8h-1.2M68.5 229.4h-1.2M68.5 228.3h-1.2M68.5 227.5h-1.2M68.5 224.7h-1.2M68.5 223.3h-1.2M68.5 222.8h-1.2M68.5 221.4h-1.2M68.5 220.3h-1.2M68.5 258.6h-1.2M68.5 257.9h-1.2"/>
<path d="M68.5 255.3h-1.2M68.5 254.8h-1.2M68.5 249.9h-1.2M68.5 247.7h-1.2M68.5 247.3h-1.2M68.5 246.8h-1.2M68.5 244h-1.2M68.5 243.1h-1.2M68.5 241.6h-1.2M68.5 279.5h-1.2M68.5 278.8h-1.2M68.5 278h-1.2"/>
<path d="M68.5 272.7h-1.2M68.5 270.8h-1.2M68.5 270h-1.2M68.5 266.6h-1.2M68.5 264.7h-1.2M68.5 262.8h-1.2M68.5 294.8h-1.2M68.5 294.2h-1.2M68.5 289.3h-1.2M68.5 287.5h-1.2M68.5 286.8h-1.2M68.5 281.3h-1.2"/>
<path d="M68.5 318.8h-1.2M68.5 317h-1.2M68.5 310.8h-1.2M68.5 309h-1.2M68.5 302.8h-1.2M68.5 302.2h-1.2M68.5 326.8h-1.2"/>
</g>
<path d="M345.8 194.8a32 32 0 0 0-47.4-28.1 32 32 0 0 0-1.9 55 32 32 0 0 0 49.2-24.6l.1-2.3M361.8 194.8a48 48 0 0 0-71.1-42.1 48 48 0 0 0-2.8 82.5 48 48 0 0 0 73.7-37.1l.2-3.3M377.8 194.8a64 64 0 0 0-94.8-56.1 64 64 0 0 0-3.7 110 64 64 0 0 0 98.3-49.6l.2-4.3M393.8 194.8a80 80 0 0 0-118.5-70.1 80 80 0 0 0-4.6 137.5 80 80 0 0 0 122.9-62l.2-5.4M409.8 194.8a96 96 0 0 0-142.2-84.2 96 96 0 0 0-5.6 165.1 96 96 0 0 0 147.5-74.4l.3-6.5M425.8 194.8a112 112 0 0 0-165.9-98.2 112 112 0 0 0-6.5 192.6 112 112 0 0 0 172.1-86.8l.3-7.6M441.8 194.8a128 128 0 0 0-189.6-112.2 128 128 0 0 0-7.4 220.1 128 128 0 0 0 196.7-99.2l.3-8.7" fill="none" stroke="#000" stroke-width=".42" stroke-dasharray=".9 .9 2.8 .9" stroke-linecap="butt"/>
<text font-size="7.5" x="565.2" y="29">( )</text>
<g font-size="7.3">
<text x="102.9" y="10.1" transform="rotate(-180 102.9 10.1)">КТП-800-1250-00-05 Деталь</text>
<text x="491.1" y="369.4">КТП-800-1250-00-05 Деталь</text>
<text x="499.6" y="389.4">Дно</text>
<text x="559.2" y="390">9,5</text>
</g>
<text font-size="6.6" x="576.7" y="389.7">2:5</text>
<g font-size="5.9">
<text x="472.4" y="409.5">Сталь 20Х23Н18 ГОСТ 5632-72</text>
<text x="554.1" y="409.5">ООО &quot;ПТО&quot;</text>
</g>
<g font-size="5.3">
<text x="324" y="51">⌀20</text>
<text x="293" y="181.8">⌀78</text>
<text x="97.7" y="199.6" transform="rotate(-90 97.7 199.6)">⌀750</text>
</g>
<g font-size="5.1">
<text x="559.4" y="22.7">6,3</text>
<text x="273.1" y="35.1" transform="rotate(-11 273.1 35.1)">22,</text>
<text x="278.3" y="34.1" transform="rotate(-11 278.3 34.1)">5° х 16</text>
<text x="186.7" y="101.6" transform="rotate(-90 186.7 101.6)">40 х 6</text>
<text x="142.6" y="134.3" transform="rotate(-90 142.6 134.3)">320</text>
<text x="442.5" y="319.5">1. *- размеры для справок;</text>
<text x="442.5" y="324.8">2. Предельные отклонения по H14; h14; ±IT14/2;</text>
<text x="442.5" y="330">3. Неуказанные фаски- 0.5х45°, радиусы- R0.5 мм.</text>
<text x="46.7" y="353.9">3</text>
</g>
<g font-size="4.4">
<text x="404.6" y="384">Изм.</text>
<text x="412.2" y="384">Лист</text>
<text x="426.2" y="384">№ докум.</text>
<text x="447.9" y="384">Подп.</text>
<text x="460.3" y="384">Дата</text>
<text x="543.2" y="379">Лит.</text>
<text x="558.1" y="379">Масса</text>
<text x="573.3" y="379">Масштаб</text>
<text x="405.4" y="389">Pазраб.</text>
<text x="422.4" y="389">Арзамасов В.В.</text>
<text x="405.4" y="394">Пров.</text>
<text x="405.4" y="399">Т.контр.</text>
<text x="540.2" y="399">Лист</text>
<text x="553.4" y="399">1</text>
<text x="559.6" y="399">Листов</text>
<text x="579.4" y="399">1</text>
<text x="405.4" y="404">Нач.отд.</text>
<text x="405.4" y="409">Н.контр.</text>
<text x="405.4" y="414">Утв.</text>
<text x="470.5" y="418.5">Копировал:</text>
<text x="523" y="418.5">Формат: А2</text>
</g>
<g font-size="3.7">
<text x="11.7" y="165.8" transform="rotate(-90 11.7 165.8)">Перв. примен.</text>
<text x="11.7" y="222.8" transform="rotate(-90 11.7 222.8)">Справ. N</text>
<text x="11.7" y="295" transform="rotate(-90 11.7 295)">Подп. и дата</text>
<text x="11.7" y="324.5" transform="rotate(-90 11.7 324.5)">Инв. N дубл.</text>
<text x="11.7" y="349.5" transform="rotate(-90 11.7 349.5)">Взам. инв. N</text>
<text x="11.7" y="380" transform="rotate(-90 11.7 380)">Подп. и дата</text>
<text x="11.7" y="409.5" transform="rotate(-90 11.7 409.5)">Инв. N подл.</text>
</g>
<text font-size="3.4" x="459.3" y="388.6">25.07.25</text>
</svg>
